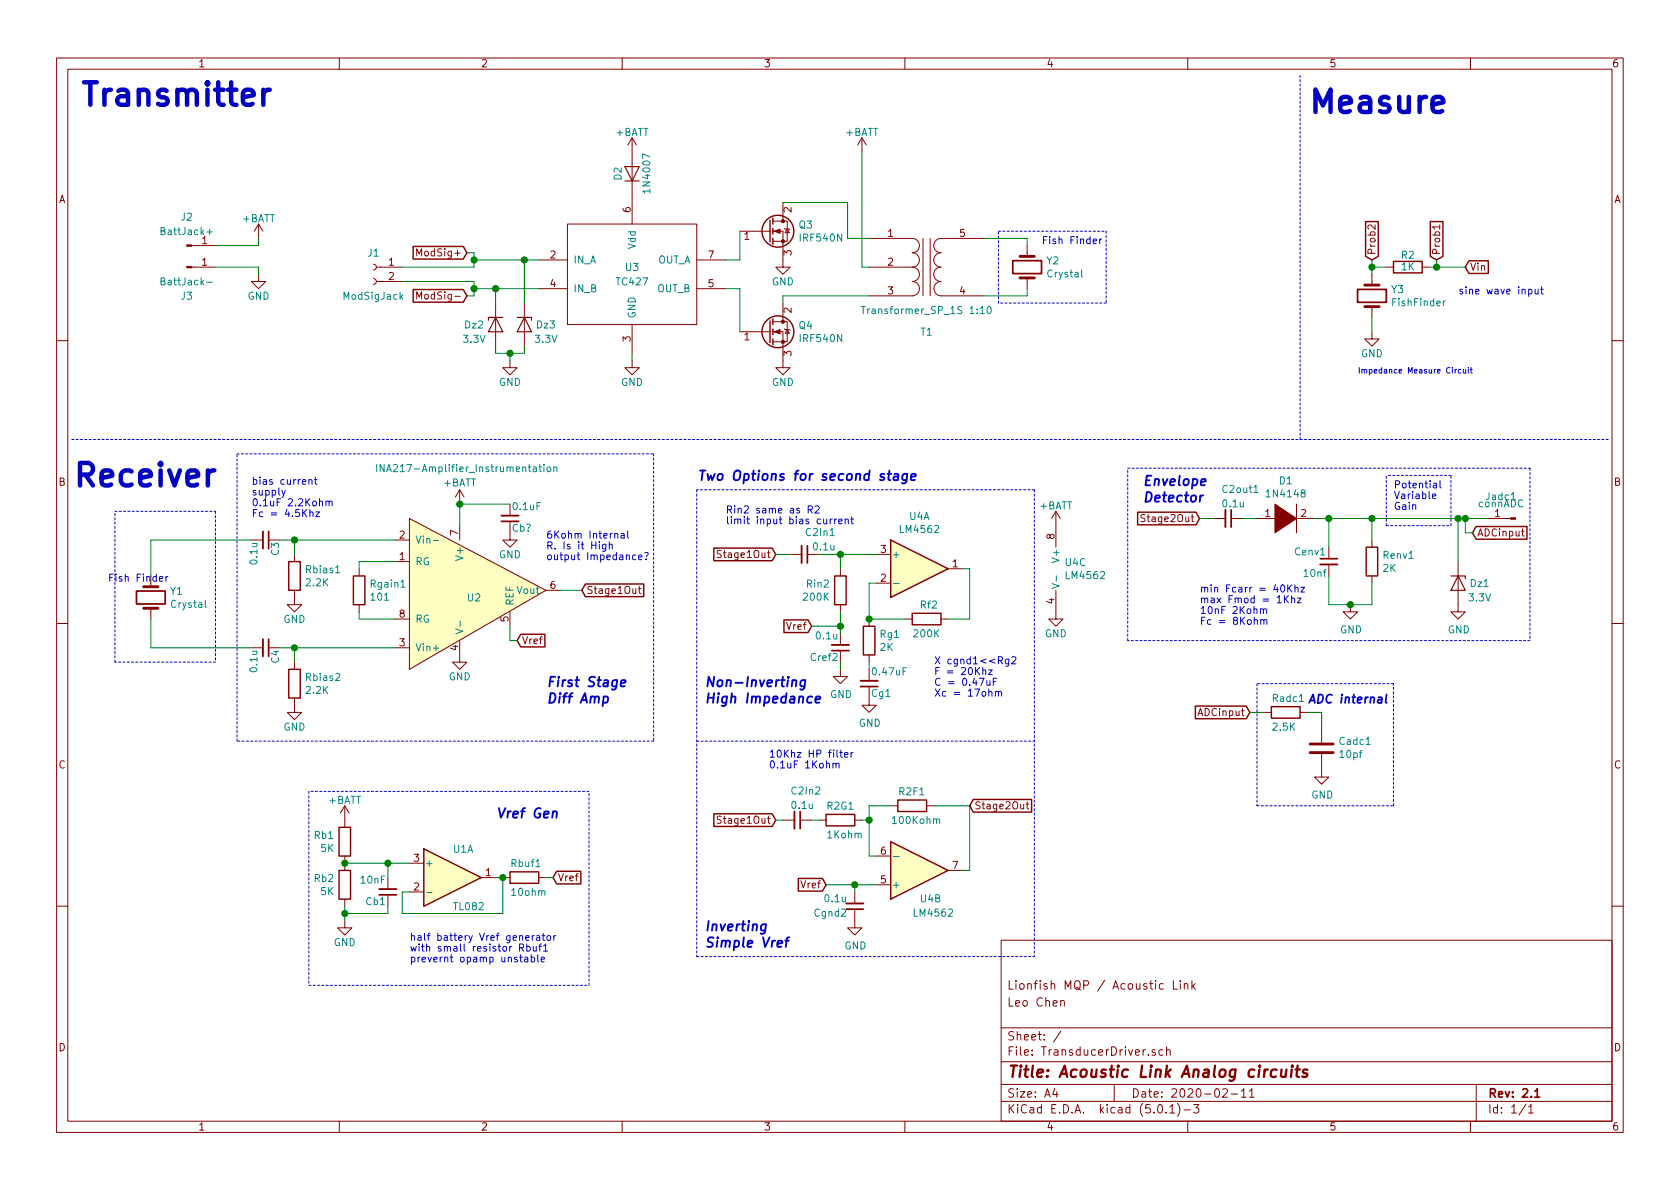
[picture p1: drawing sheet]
<svg xmlns="http://www.w3.org/2000/svg" width="297mm" height="210mm" viewBox="0 0 297 210" stroke-linecap="round" stroke-linejoin="round" font-family="sans-serif">
<g fill="none" stroke="#840000" stroke-width=".18">
<path d="M10 10.3h277v189.9h-277zM12 12.2h273v186.1h-273zM60 10.3v1.9M110 10.3v1.9M160 10.3v1.9M210 10.3v1.9M260 10.3v1.9M45.7 39.6l-.7 1.3M45.7 39.6v2.6M45.7 39.6l.8 1.3M100.3 39.6h22.9v17.8h-22.9zM111.8 24.4v15.2"/>
<path d="M111.8 24.4l-.8 1.2M111.8 24.4l.7 1.2M136.7 39.1h1.7M138.4 39.1h.8v3.6h-2.5M138.4 35.8v3.3M152.4 24.4l-.8 1.2M152.4 24.4v2.5M152.4 24.4l.8 1.2M243.1 39.8v.8l-.7-.8h-.2h-.2l-.1 .2 .1 .5M254.6 39.8v.7M33.9 47.2h4.2M33.9 43.4h4.2"/>
<path d="M45.7 48.5v1.3h1.3l-1.3 1.2-1.3-1.2h1.3M66 49.3l.4 .1 .1 .3-.1 .4-.4 .2M66 46.7l.4 .2 .1 .2-.1 .5-.4 .1M66.5 47.2h4.6M66.5 49.8h4.6M73.7 45.3v-1.3l.4 .9 .4-.9v1.3M73.7 52.9v-1.3l.4 .9 .4-.9v1.3M87.6 53.6v7.6M92.7 53.6v7.6M95.2 46h5.1M95.2 51h5.1M111.8 57.4v5.1"/>
<path d="M123.2 46h5.1M123.2 51h5.1M130.8 40.9h5.3M130.8 58.7h5.3M136.7 40.9h1.7v6.3h1.3l-1.3 1.3-1.2-1.3h1.2M136.7 58.7h1.7v6.3h1.3l-1.3 1.3-1.2-1.3h1.2M136.7 56.9h1.7M138.4 56.9h.8v3.5h-2.5M138.4 53.6v3.3M138.7 40.4l.1 .1h.8l.1 .1M138.7 58.2l.1 .1h.8l.1 .1M139.2 40.5l.4 .6h-.8z"/>
<path d="M139.2 58.3l.4 .6h-.8zM153.7 42.2h7.6a1.27 1.27 0 0 1 1.3 1.2 1.27 1.27 0 0 1-1.3 1.3 1.27 1.27 0 0 1 1.3 1.3 1.27 1.27 0 0 1-1.3 1.2M153.7 47.2h7.6M161.3 47.2a1.27 1.27 0 0 1 1.3 1.3 1.27 1.27 0 0 1-1.3 1.3 1.27 1.27 0 0 1 1.3 1.2 1.27 1.27 0 0 1-1.3 1.3h-7.6M163.2 42.2v10.1M164.5 42.2v10.1M174 42.2h-7.6a1.27 1.27 0 0 0-1.3 1.2 1.27 1.27 0 0 0 1.3 1.3 1.27 1.27 0 0 0-1.3 1.3 1.27 1.27 0 0 0 1.3 1.2 1.27 1.27 0 0 0-1.3 1.3 1.27 1.27 0 0 0 1.3 1.3 1.27 1.27 0 0 0-1.3 1.2 1.27 1.27 0 0 0 1.3 1.3h7.6M181.6 43.4v1.9M181.6 49.1v1.9M242.6 58.7v1.2h1.2l-1.2 1.3-1.3-1.3h1.3M242.6 48.5v1.9M242.6 54.2v1.9"/>
<path d="M245.1 47.2h1.3M251.5 47.2h1.2M254.6 40.1h-1.3l.3 .4M10 60.2h2M90.2 63.7v1.3h1.2l-1.2 1.3-1.3-1.3h1.3M111.8 63.7v1.3h1.2l-1.2 1.3-1.3-1.3h1.3M285 60.2h2M44.4 95.5h2.1M52.1 98v1.3M69.8 95.5h2.6M69.8 99.3h2.6M72.4 91.7l24.1 12.7-24.1 14z"/>
<path d="M81.3 86.6v2.5M81.3 93v2.5M81.3 86.6l-.8 1.3M81.3 86.6l.7 1.3M90.2 94.2v1.3h1.2l-1.2 1.3-1.3-1.3h1.3M90.2 89.1v2.1M127.5 97.4l-.5-.1-.2 .2 .1 .4 .5 .2 .1 .3-.2 .2-.5-.1M139.7 98h2M142.7 98h2.1M154.9 98h2.6M186.7 90.4v6.4M186.7 90.4l-.8 1.3"/>
<path d="M186.7 90.4l.8 1.3M202.4 91.1l-.4-.1-.2 .1v.4l.5 .2 .1 .3-.2 .2h-.5M214.6 91.7h2.1M217.7 91.7h2M222.2 91.7h3.9M228.6 91.7h3.8M229.2 89.1v5.1M234.9 96.8v2M234.9 99.8v2M242.6 95.5v1.3M257.8 99.3v8.9h1.3l-1.3 1.3-1.3-1.3h1.3M262.9 91.7h4.2"/>
<path d="M269 93.9h.5M269.2 93.5v1.1l.3 .2M10 110.3h2M26.7 103.1v.7M26.7 107.6v1.9M44.4 114.5h2.1M52.1 104.4v2.5h1.2l-1.2 1.3-1.3-1.3h1.3M52.1 117.1v1.3M63.5 100.6v1.2M63.5 106.9v1.3M69.8 114.5h2.6M69.8 109.5h2.6"/>
<path d="M81.3 113.3v3.8h1.2l-1.2 1.3-1.3-1.3h1.3M90.2 108.2v2.5M96.5 104.4h2.6M112.9 104.1h.4M113 103.7v1.1l.3 .1M148.6 118.4v1.2h1.3l-1.3 1.3-1.3-1.3h1.3M148.6 100.6v1.2M148.6 106.9v1.3M148.6 112v2M148.6 115.1v2M153.7 109.5v1.2M153.7 115.8v1.3"/>
<path d="M153.7 118.4v2M154.9 103.1h2.6M160 109.5h1.3M166.4 109.5h1.2M167.6 100.6h2.6M186.7 104.4v5.1h1.3l-1.3 1.2-1.3-1.2h1.3M238.8 106.9v1.3h1.2l-1.2 1.3-1.3-1.3h1.3M242.6 101.8v1.3M285 110.3h2M52.1 123.4v2.6h1.2l-1.2 1.2-1.3-1.2h1.3M153.7 123.4v1.3h1.2l-1.2 1.3-1.3-1.3h1.3M223.5 126h1.3"/>
<path d="M229.9 126h1.2M233.7 133.3v4.1h1.2l-1.2 1.3-1.3-1.3h1.3M233.7 128.5v2.8M61 142.5v3.8M61 151.4v2.5M61 159v1.3M61 142.5l-.8 1.3M61 142.5l.7 1.3M68.6 155.2v2M68.6 158.2v2.1M72.4 157.7h2.5M72.4 152.6h2.5"/>
<path d="M85.1 155.2h2.5M88.9 155.2h1.3M95.2 155.2h1.3M127.5 144.4l-.5-.1-.2 .1 .1 .5 .5 .2 .1 .3-.2 .2-.5-.1M138.4 145h2.1M141.5 145h2M144.8 145h1.2M151.1 157.7v2.1M151.1 145h1.3M154.9 156.5h2.6M154.9 151.4h2.6M157.5 142.5h1.2"/>
<path d="M163.8 142.5h1.3M167.6 153.9h2.6M181.4 142.2h.5M181.6 141.8v1.1l.3 .1M10 160.2h2M61 162.8v1.3h1.2l-1.2 1.2-1.3-1.2h1.3M151.1 160.8v3.3h1.3l-1.3 1.2-1.2-1.2h1.2M177 166.3h108v32h-108zM187.6 177.1l.2-.2 .3 .1 .1 .9M205.7 174l-.4-.1-.3 .3 .1 .6h.6M207.5 173.4v1.5h.7M208.7 173.4v.2"/>
<path d="M208.7 173.9v1M209.4 174.1l.2-.2 .4 .1v.9M209.4 173.9v1M210.7 173.4v1.5M210.9 174.4l.4 .5M211.3 173.9l-.6 .6M285 160.2h2M60 198.3v1.9M110 198.3v1.9M160 198.3v1.9M177 194.8h108M177 191.8h108"/>
<path d="M177 187.8h108M177 181.8h108M186.5 192.5l-.4 1h1M186.8 193v1M187.6 182.3l-1.3 2M197 191.8v3M203 186.5v.1M204.3 185.7a.37 .37 0 0 0-.6 .1l.1 .2 .5 .2v.1l-.2 .3-.4-.1M204.8 195.5l.4-.2a.94 .94 0 0 1 0 1.5 .79 .79 0 0 1-.4-1.3zM205.6 185.7l-.4-.1-.3 .3 .1 .6 .2 .1 .4-.1M206.2 196.7v.1M206.2 185.7h.1a.37 .37 0 0 1 .6 .1v.8"/>
<path d="M206.2 185.1v1.5M206.8 195.8l.5-.5v1.5M206.8 196.8h.9M208.2 195.1a1.71 1.71 0 0 1 0 2.3M209.3 196.3h1.2M210 198.3v1.9M211 195.3h1l-.5 .6 .4 .1v.7l-.2 .1-.7-.1M216.2 192.7l.2-.2h.4l.2 .5-.9 1h.9M217.7 193.5h1.1M219.5 193l.4-.5v1.5M219.5 194h.8M220.9 193l.4-.5v1.5"/>
<path d="M220.9 194h.9M260 198.3v1.9M261 191.8v6.5M269.8 195.2l-1.2 2M270.3 195.8l.4-.5v1.5M270.3 196.8h.8"/>
</g>
<g fill="none" stroke="#840000" stroke-width=".3">
<path d="M179.1 46.1h5v2.3h-5zM240 51.2h5.1v2.3h-5.1zM47.5 94v3M88.6 92.2h3.1M142.7 96.5v3.1M217.7 90.2v3M233.4 98.8h3.1M24.1 104.5h5.1v2.3h-5.1zM47.5 113v3.1M147.1 115.1h3M152.1 121.4h3.1M67.1 158.2h3"/>
<path d="M141.5 143.5v3.1M149.6 160.8h3.1M271.4 193l.4-.5v1.5M271.4 194h.8"/>
</g>
<path d="M226.6 189.1l-.1 1.2a.56 .56 0 0 0 .8 0M227.5 189.1l-.2 1.3M228.4 189.1l-.2 1.3M228.5 188.4l-.1 .1 .1 .1v-.2v.2M229.1 189.1h.7M229.4 188.4l-.2 1.8 .1 .1 .4 .1M231.2 189.2a.49 .49 0 0 0-.8 .3v.2l.5 .1 .3 .3-.4 .3-.5-.1" fill="none" stroke="#840000" stroke-width=".41"/>
<g fill="none" stroke="#840000" stroke-width=".25">
<path d="M136.1 39v3.8M136.7 38.6v1M241.5 39.2h2.2v6.1l-1.1 .7-1.1-.7zM252.9 39.2h2.2v6.1l-1.1 .7-1.1-.7zM73.1 43.6h8.8l.6 1.1-.6 1.1h-8.8zM73.1 51.2h8.8l.6 1.1-.6 1.1h-8.8zM136.1 56.8v3.8M136.7 40.4v1M136.7 42.2v1M136.7 56.4v1M136.7 58.2v1M136.7 59.9v1.1"/>
<path d="M246.4 46.2h5.1v2.1h-5.1zM259.7 46.1h3.4v2.3h-3.4l-.6-1.2zM51.1 99.3h2v5.1h-2zM126.2 96.9h10.3l.7 1.1-.7 1.2h-10.3zM157.5 95.5l10.1 5.1-10.1 5.1zM201.1 90.6h10.4l.6 1.1-.6 1.1h-10.4zM241.6 96.8h2v5h-2zM261 93.1h9v2.2h-9l-.7-1.1zM51.1 118.4h2v5h-2zM62.5 101.8h2v5.1h-2zM92.1 112.2h4.2v2.2h-4.2l-.7-1.1zM103.5 103.3h10.3v2.2h-10.3l-.6-1.1z"/>
<path d="M138.6 109.6h4.3l.6 1.1-.6 1.2h-4.3zM147.6 101.8h2v5.1h-2zM152.7 110.7h2v5.1h-2zM161.3 108.5h5.1v2h-5.1zM211.4 124.9h8.9l.7 1.1-.7 1.1h-8.9zM224.8 125h5.1v2h-5.1zM59.9 146.3h2.1v5.1h-2.1zM59.9 153.9h2.1v5.1h-2.1zM74.9 150.1l10.2 5.1-10.2 5.1zM90.2 154.2h5v2h-5zM98.4 154.1h4.3v2.2h-4.3l-.6-1.1zM126.2 143.9h10.3l.7 1.1-.7 1.1h-10.3z"/>
<path d="M141.1 155.3h4.3l.6 1.2-.6 1.1h-4.3zM146 144h5.1v2h-5.1zM157.5 148.8l10.1 5.1-10.1 5.1zM158.7 141.5h5.1v2h-5.1zM172.1 141.4h10.3v2.2h-10.3l-.7-1.1z"/>
<circle cx="137.5" cy="40.9" r="2.82"/>
<circle cx="137.5" cy="58.7" r="2.82"/>
</g>
<g fill="#840000" stroke="#840000" stroke-width=".18">
<path d="M136.9 40.9l1-.4v.8z"/>
<path d="M225.4 89.1l3.8 2.6-3.8 2.5z"/>
<path d="M136.9 58.7l1-.4v.7z"/>
<path d="M33 43.3h.9v.3h-.9z"/>
<path d="M33 47.1h.9v.3h-.9z"/>
<path d="M267.1 91.6h.9v.2h-.9z"/>
<circle cx="138.4" cy="42.7" r=".28"/>
<circle cx="138.4" cy="39.1" r=".28"/>
<circle cx="138.4" cy="60.4" r=".28"/>
<circle cx="138.4" cy="56.9" r=".28"/>
</g>
<g fill="none" stroke="#008484" stroke-width=".18">
<path d="M28.5 49.7h.5l.1-.2v-.3l-.6-.1v1.3h.5l.2-.2v-.2l-.3-.3M36.6 41h.9M36.6 49.9h.9M70.9 52.4l.3 .5M71.2 52.1l-.5 .5M152.3 54.2h.7M152.6 54.2v1.3M173.3 55.5h.7M174.7 54.3l.1-.1a.67 .67 0 0 1 .5 .6 .67 .67 0 0 1-.5 .7l-.2-.3-.1-.2zM191.2 47.7v1.1l.2 .2M255.5 53.2l-.3 .3M66.6 82.1v1.3"/>
<path d="M67.9 82.1v1.3l-.7-1.3v1.3M76.6 95.6h1M95.3 82.6h.5M95.5 82.1v1.1l.3 .2M96.2 82.1v.2M96.2 82.6v.8M96.8 82.7l.2-.1 .3 .1 .1 .5-.1 .2h-.3l-.2-.1zM97.9 82.7l.2-.1h.3l.1 .8M97.9 82.6v.8M221.7 87.1h.7M36.3 106.1v1.1l.2 .2M59.4 101.3h.7"/>
<path d="M70.9 103.8h.7M76.6 114.6h1M80.6 111.2l1.2 .4-1.2 .5M81.4 109.8v1M158 103.2h1M186 103.2l1.2 .4-1.2 .5M186.8 101.8v1M75.4 157.8h1M158 151.5h1M165.6 145l.2-.2 .3 .1v.7"/>
</g>
<g fill="none" stroke="#008400" stroke-width=".18">
<path d="M138.4 35.8h11.5v6.4h3.8M152.4 26.9v20.3h1.3M38.1 47.2h7.6v1.3M45.7 42.2v1.2h-7.6M71.1 49.8h12.7v2.5h-1.3M82.5 44.7h1.3v2.5h-12.7M83.8 51h11.4M83.8 46h11.4M87.6 51v2.6M92.7 46v7.6M128.3 51h2.5v7.7M130.8 40.9v5.1h-2.5"/>
<path d="M153.7 52.3h-15.3v1.3M174 42.2h7.6v1.2M181.6 51v1.3h-7.6M242.6 46v2.5M242.6 56.1v2.6M242.6 47.2h2.5M252.7 47.2h6.4M254 46v1.2M87.6 61.2v1.3h5.1v-1.3M90.2 62.5v1.2M111.8 62.5v1.2M44.4 95.5h-17.7v6.3"/>
<path d="M49.5 95.5h20.3M52.1 95.5v2.5M69.8 99.3h-6.3v1.3M90.2 89.1h-8.9v3.9M137.2 98h2.5M144.8 98h10.1M148.6 98v2.6M212.1 91.7h2.5M219.7 91.7h2.5M232.4 91.7h30.5M234.9 91.7v5.1M242.6 91.7v3.8"/>
<path d="M257.8 91.7v7.6M259.1 91.7v2.5h1.2M26.7 109.5v5h17.7M49.5 114.5h20.3M52.1 114.5v2.6M63.5 108.2v1.3h6.3M90.2 110.7v2.6h1.2M99.1 104.4h3.8M143.5 110.7h5.1M148.6 108.2v3.8M148.6 117.1v1.3M153.7 117.1v1.3"/>
<path d="M154.9 103.1h-1.2v6.4h6.3M170.2 100.6h1.2v8.9h-3.8M234.9 101.8v5.1h7.7v-3.8M221 126h2.5M231.1 126h2.6v2.5M61 152.6h11.4M68.6 152.6v2.6M87.6 155.2h1.3v6.3h-17.8v-3.8h1.3M96.5 155.2h1.3M137.2 145h1.2M143.5 145h1.3M146 156.5h8.9"/>
<path d="M151.1 156.5v1.2M152.4 145h1.3M157.5 142.5h-3.8v8.9h1.2M165.1 142.5h6.3v11.4h-1.2M61 160.3v2.5M68.6 160.3v1.2h-7.6"/>
</g>
<path d="M180.3 45.3h2.6M180.3 49.1h2.6M241.3 50.4h2.5M241.3 54.2h2.5M25.4 103.8h2.5M25.4 107.6h2.5M231.6 131.6h4.1M231.6 133.1h4.1" fill="none" stroke="#840000" stroke-width=".51"/>
<g fill="none" stroke="#0000c2" stroke-width=".18" stroke-dasharray=".4 .4">
<path d="M176.5 40.9h19.1M176.5 53.6v-12.7M195.6 40.9v12.7M195.6 53.6h-19.1M12.7 77.7h271.8M229.9 77.7v-64.8M20.3 90.4h17.8M38.1 90.4v26.7M41.9 80.3h73.7M115.6 80.3v50.8M123.2 86.6v82.6M182.9 86.6h-59.7"/>
<path d="M182.9 86.6v82.6M199.4 82.8h71.1M245.1 93h11.4M245.1 93v-8.9M256.5 93v-8.9M256.5 84.1h-11.4M270.5 82.8v30.5M20.3 117.1v-26.7M38.1 117.1h-17.8M199.4 113.3v-30.5M270.5 113.3h-71.1M41.9 131.1v-50.8"/>
<path d="M54.6 139.9v34.3M104.1 139.9h-49.5M115.6 131.1h-73.7M123.2 131.1h59.7M222.2 120.9v21.6M246.4 120.9h-24.2M222.2 142.5h24.2M246.4 142.5v-21.6M54.6 174.2h49.5M104.1 174.2v-34.3M123.2 169.2h59.7"/>
</g>
<g fill="none" stroke="#0000c2" stroke-width=".18">
<path d="M193.3 42.7l.6-.1-.1-.3h-.3l-.2 .1v.6h.5M194.4 42.3v.8M194.8 42.3l-.4 .2M270.3 51.2l.3-.1 .3 .3-.1 .5h-.5M271.4 51.1l.1 .8 .3 .1 .2-.1M272 51.1v.9M272.4 51.1h.5M272.6 50.7v1.1l.3 .2M257.6 65.3l-.3 .2M258.3 65.4l-.3-.1-.2 .2 .1 .4h.4M258.7 65.3l.1 .6h.4M259.2 65.3v.7"/>
<path d="M259.6 65v.1M259.6 65.3v.7M259.9 65.3h.4M260.1 65v.8l.2 .2M50.4 86.7l-.4 1.2-.2 .1M54.6 84.9l.2-.1 .3 .1 .1 .7M54.6 84.8v.8M54.8 90.6l.2-.1 .3 .1v.8M54.8 90.1v1.3M55.6 84.8h.5M55.8 84.4v1.1l.3 .1M55.8 90.5h.7l-.7 .9h.7"/>
<path d="M57.6 88.7l.2-.1 .3 .1 .1 .8M57.6 88.6v.9M58.2 88.8l.2-.2 .3 .1v.8M107.1 96.2v1.1l-.2 .2-.3-.1M107.1 96.3l-.3-.1-.3 .3 .1 .5h.5M107.7 96.4l.2-.2 .3 .1 .1 .8M107.7 95.8v1.3M108.7 94.5l.2-.2 .3 .1v.8M109.8 94.4h.5l.1 .8M110.4 94.6l-.4 .1-.2 .2v.2h.6M111 93.9v1.1l.2 .2M112.4 98.2l-.3-.1-.3 .3 .1 .5h.5"/>
<path d="M112.9 98.5l.6-.1v-.2l-.4-.1-.2 .2 .1 .6h.5M114 97.8l.4-.1 .2 .2-.4 .6M114.2 98.9v.1M142.9 90.1l.7-.1v-.4l-.7-.1v1.2M143.2 90.1l.4 .6M144.1 89.6l.5-.1 .3 .3-.8 .9h.8M145.6 91.8l.1 .8h.3l.2-.1M146.2 91.8v.8M146.8 91.8v.8M147.1 91.8h-.2l-.1 .2M147.6 91.8v.8M147.9 91.8h-.2l-.1 .2"/>
<path d="M148.3 92.2l.6-.1-.1-.3h-.3l-.2 .2 .1 .6h.4M149.4 91.9l.2-.1h.3l.1 .8M149.4 91.8v.8M150.4 91.8h.5M150.6 91.4v1.1l.3 .1M253.3 87.8l.6-.2-.1-.2-.3-.1-.2 .2v.6h.5M253.5 85.5h.4l.1 .8M254 85.7l-.4 .1-.2 .2 .2 .3 .4-.1M254.6 85v1.1l.2 .2M28.2 102.4l.6-.1-.1-.3-.3-.1-.2 .2v.6h.5M29.3 101.9v.9M29.7 101.9l-.4 .3"/>
<path d="M173.8 118.6l.1-.1h.3l.1 .8M174.8 118.5h.6l-.6 .8h.6M176.2 119.9h-.6v1.3M178.4 116.6v1l-.3 .2-.3-.1M178.4 116.6h-.4l-.3 .2 .2 .5h.5M178.9 116.3l.5-.2 .2 .4-.8 .9h.8M221.8 109.7l.1-.1h.3l.1 .8M222.9 107.8l.1-.1h.3l.1 .8M222.9 107.7v.8M222.9 109.7l.2-.1h.3l.1 .8M222.9 109.6v.8M223.4 107.8l.2-.1h.3l.1 .8"/>
<path d="M223.5 109.7l.1-.1h.4v.8M227.1 105.3v1.3M227.3 105.9l.5 .7M227.7 103.4v1.3M227.8 105.3l-.7 .8M227.9 104l.5 .7M228.4 105.9l.1-.1h.4v.8M228.4 105.3v1.3M228.4 103.4l-.7 .8M229 104l.2-.1h.2l.1 .8M229 103.4v1.3M229.4 105.8h.6l-.6 .8h.6"/>
<path d="M230 103.9h.7l-.7 .8h.7M147.3 135.1l.1-.1h.4v.8M147.3 135v.8M147.8 135.1l.2-.1h.3l.1 .8M148.5 133.1h.4M148.7 132.6v1.1l.2 .2M149.3 133.5l.6-.1v-.3h-.4l-.2 .1 .1 .7h.5M150.5 133.1v.8M150.8 133.1l-.3 .2M174.5 120.4v.8h.3l.2-.1M174.8 122.4l.2-.1h.3l.1 .8M175 120.4v.8"/>
<path d="M175.6 120.5h.4M176 122.4l.2-.1h.3v.8M176 122.3v.8M176.5 122.4l.2-.1h.3l.1 .8M91.9 167.6l.6-.1v-.4l-.1-.2h-.5v1.3M92.2 167.6l.4 .6M92.8 169.3h.5v.8M93.1 167.4h.4l.3 .2-.2 .5h-.5M93.1 166.9v1.3M93.3 169.6h-.4l-.2 .2 .2 .3 .4-.1M93.9 169.3h.4l.2 .2-.1 .5h-.5M93.9 168.8v1.3"/>
<path d="M94.1 165.4v.9M94.3 167.4v.7l.3 .1 .2-.1M94.5 165.4l-.4 .3M94.8 167.4v.8M94.9 165.5h.5v.8M95.1 168.8v1.1l.1 .2M95.2 167.4h.5M95.4 165.8h-.4l-.2 .2 .1 .2h.5M95.7 169.7l.6-.1-.1-.3h-.3l-.2 .1v.6h.5M95.7 166.9l-.3 .2v1.1M95.9 165.4h.4M96 165v1.1l.3 .2"/>
<path d="M96.1 167.3l.4-.4v1.3M96.1 168.2h.7M96.8 165.5l.3-.1 .2 .2v.6l-.3 .1-.3-.2zM97.9 165.4v.9M98.3 165.4l-.4 .3"/>
</g>
<g fill="#008400" stroke="#008400" stroke-width=".25">
<circle cx="235" cy="91.7" r=".51"/>
<circle cx="238.8" cy="106.9" r=".51"/>
<circle cx="254" cy="47.2" r=".51"/>
<circle cx="242.6" cy="47.2" r=".51"/>
<circle cx="153.7" cy="109.5" r=".51"/>
<circle cx="61" cy="152.6" r=".51"/>
<circle cx="52.1" cy="95.5" r=".51"/>
<circle cx="52.1" cy="114.5" r=".51"/>
<circle cx="88.9" cy="155.2" r=".51"/>
<circle cx="68.6" cy="152.6" r=".51"/>
<circle cx="61" cy="161.5" r=".51"/>
<circle cx="148.6" cy="98" r=".51"/>
<circle cx="148.6" cy="110.7" r=".51"/>
<circle cx="153.7" cy="145" r=".51"/>
<circle cx="151.1" cy="156.5" r=".51"/>
<circle cx="242.6" cy="91.7" r=".51"/>
<circle cx="257.8" cy="91.7" r=".51"/>
<circle cx="259.1" cy="91.7" r=".51"/>
<circle cx="92.7" cy="46" r=".51"/>
<circle cx="87.6" cy="51" r=".51"/>
<circle cx="83.8" cy="46" r=".51"/>
<circle cx="83.8" cy="51" r=".51"/>
<circle cx="90.2" cy="62.5" r=".51"/>
<circle cx="81.3" cy="89.1" r=".51"/>
</g>
<path d="M46.6 15.9v2.6M47.7 15.9a1.05 1.05 0 0 0-1.1 .7M37.9 83.2a1.05 1.05 0 0 0-1.1 .7" fill="none" stroke="#0000c2" stroke-width=".79"/>
<path d="M46.5 94v3M88.6 91.2h3.1M141.7 96.5v3.1M216.7 90.2v3M233.4 99.8h3.1M46.5 113v3.1M147.1 114h3M152.1 120.4h3.1M67.1 157.2h3M140.5 143.5v3.1M149.6 159.8h3.1" fill="none" stroke="#840000" stroke-width=".33"/>
<path d="M110.5 29.5h2.5l-1.2 2.5zM110.5 32h2.5M87.6 56.1l1.3 2.6h-2.5zM88.9 56.1h-2.5v.5M91.4 56.1h2.6v.5M92.7 56.1l1.3 2.6h-2.6zM256.5 101.8h2.6v.6M257.8 101.8l1.3 2.6h-2.6z" fill="none" stroke="#840000" stroke-width=".2"/>
<g fill="#ffffc2" stroke="#ffffc2" stroke-width=".18">
<path d="M157.5 95.5l10.1 5.1-10.1 5.1z"/>
<path d="M72.4 91.7l24.1 12.7-24.1 14z"/>
<path d="M74.9 150.1l10.2 5.1-10.2 5.1z"/>
<path d="M157.5 148.8l10.1 5.1-10.1 5.1z"/>
</g>
<g fill="none" stroke="#0000c2" stroke-width=".33">
<path d="M158.1 83.9h.7l-.1 1M158.8 84.2l-.6 .1a.33 .33 0 0 0-.2 .3 .33 .33 0 0 0 .2 .3l.5-.1M160.4 83.9a.57 .57 0 0 0-.8 .2v.7l.2 .1 .5-.1M160.4 83.8l-.3 1.5a.45 .45 0 0 1-.6 .1M161.1 84.3l.8-.1v-.3l-.5-.1-.3 .2v.8h.6M212.8 87.6l-.4 .1-.2 .2M106.8 123.2a.53 .53 0 0 1 .7 .1l-.1 .8a.58 .58 0 0 1-.8 .1M109.8 120.8l.8-.1v-.4h-.5l-.3 .2v.8h.6M142.4 120.3l-.3 1.5a.42 .42 0 0 1-.6 .1M142.4 120.3a.57 .57 0 0 0-.8 .3v.6a.53 .53 0 0 0 .7 .1M144.2 123.7l.8-.1v-.4h-.5l-.3 .2v.8h.7M97.8 143.6l.2-.1 .4 .1v1"/>
<path d="M135.4 163.4l-.2 1.6a.44 .44 0 0 1-.7 0M138.8 166.3h.7M139.5 165.8l-.4 .2-.2 1.5"/>
</g>
<path d="M245.2 122.8l-.2 1.3 .2 .2" fill="none" stroke="#0000c2" stroke-width=".3"/>
<g font-size="5.6" fill="#0000c2">
<text x="14" y="18.7">Transmitter</text>
<text x="231.1" y="20">Measure</text>
<text x="12.7" y="86">Receiver</text>
</g>
<text font-size="2.8" fill="#840000" x="178" y="190.5">Title: Acoustic Link Analog circuits</text>
<g font-size="2.4" fill="#0000c2">
<text x="123.2" y="85">Two Options for second stage</text>
<text x="201.9" y="85.9">Envelope</text>
<text x="201.9" y="88.8">Detector</text>
<text x="96.5" y="121.5">First Stage</text>
<text x="96.5" y="124.4">Diff Amp</text>
<text x="124.5" y="121.5">Non-Inverting</text>
<text x="124.5" y="124.4">High Impedance</text>
<text x="87.6" y="144.7">Vref Gen</text>
<text x="124.5" y="164.7">Inverting</text>
<text x="124.5" y="167.6">Simple Vref</text>
</g>
<text font-size="2.1" fill="#0000c2" x="231.1" y="124.4">ADC internal</text>
<g font-size="2.1" fill="#840000">
<text x="178" y="178">Leo Chen</text>
<text x="178" y="175">Lionfish MQP / Acoustic Link</text>
<text x="178" y="184">Sheet: /</text>
<text x="178" y="186.7">File: TransducerDriver.sch</text>
<text x="178" y="196.9">KiCad E.D.A. kicad (5.0.1)-3</text>
<text x="178" y="194.1">Size: A4</text>
<text x="200" y="194.1">Date: 2020-02-11</text>
<text x="263" y="194.1">Rev: 2.1</text>
<text x="263" y="196.9">Id: 1/1</text>
</g>
<g font-size="1.8" fill="#840000">
<text x="35" y="11.9">1</text>
<text x="85" y="11.9">2</text>
<text x="135" y="11.9">3</text>
<text x="185" y="11.9">4</text>
<text x="235" y="11.9">5</text>
<text x="285" y="11.9">6</text>
<text x="10.4" y="35.9">A</text>
<text x="285.4" y="35.9">A</text>
<text x="111.5" y="37.6" transform="rotate(-90 111.5 37.6)">6</text>
<text x="140" y="37.6" transform="rotate(-90 140 37.6)">2</text>
<text x="157" y="41.9">1</text>
<text x="169.7" y="41.9">5</text>
<text x="35.7" y="43.2">1</text>
<text x="35.7" y="47">1</text>
<text x="68.7" y="47">1</text>
<text x="74.3" y="45.3">ModSig+</text>
<text x="97.3" y="45.7">2</text>
<text x="125.2" y="45.7">7</text>
<text x="131.6" y="42.4">1</text>
<text x="140" y="45.2" transform="rotate(-90 140 45.2)">3</text>
<text x="157" y="47">2</text>
<text x="243.2" y="45.2" transform="rotate(-90 243.2 45.2)">Prob2</text>
<text x="254.6" y="45.2" transform="rotate(-90 254.6 45.2)">Prob1</text>
<text x="259.9" y="47.9">Vin</text>
<text x="68.7" y="49.5">2</text>
<text x="74.8" y="53">ModSig-</text>
<text x="97.3" y="50.8">4</text>
<text x="125.2" y="50.8">5</text>
<text x="157" y="52.1">3</text>
<text x="169.7" y="52.1">4</text>
<text x="140" y="55.3" transform="rotate(-90 140 55.3)">2</text>
<text x="111.5" y="60.4" transform="rotate(-90 111.5 60.4)">3</text>
<text x="131.6" y="60.2">1</text>
<text x="140" y="63" transform="rotate(-90 140 63)">3</text>
<text x="10.4" y="85.9">B</text>
<text x="285.4" y="85.9">B</text>
<text x="70.6" y="95.2">2</text>
<text x="81" y="94.7" transform="rotate(-90 81 94.7)">7</text>
<text x="186.4" y="95.3" transform="rotate(-90 186.4 95.3)">8</text>
<text x="202.5" y="92.3">Stage2Out</text>
<text x="223.7" y="91.4">1</text>
<text x="230" y="91.4">2</text>
<text x="261.1" y="94.9">ADCinput</text>
<text x="264.3" y="91.4">1</text>
<text x="70.6" y="99.1">1</text>
<text x="127.5" y="98.7">Stage1Out</text>
<text x="155.7" y="97.8">3</text>
<text x="168.4" y="100.3">1</text>
<text x="97.3" y="104.1">6</text>
<text x="103.7" y="105">Stage1Out</text>
<text x="155.7" y="102.9">2</text>
<text x="186.4" y="106.8" transform="rotate(-90 186.4 106.8)">4</text>
<text x="70.6" y="109.2">8</text>
<text x="89.9" y="110" transform="rotate(-90 89.9 110)">5</text>
<text x="92.2" y="113.9">Vref</text>
<text x="139.3" y="111.4">Vref</text>
<text x="70.6" y="114.3">3</text>
<text x="81" y="115" transform="rotate(-90 81 115)">4</text>
<text x="212" y="126.6">ADCinput</text>
<text x="10.4" y="135.9">C</text>
<text x="285.4" y="135.9">C</text>
<text x="172.2" y="143.1">Stage2Out</text>
<text x="127.5" y="145.7">Stage1Out</text>
<text x="73.2" y="152.4">3</text>
<text x="85.9" y="154.9">1</text>
<text x="98.6" y="155.8">Vref</text>
<text x="155.7" y="151.1">6</text>
<text x="168.4" y="153.7">7</text>
<text x="73.2" y="157.5">2</text>
<text x="141.8" y="157.1">Vref</text>
<text x="155.7" y="156.2">5</text>
<text x="10.4" y="185.9">D</text>
<text x="285.4" y="185.9">D</text>
<text x="35" y="199.9">1</text>
<text x="85" y="199.9">2</text>
<text x="135" y="199.9">3</text>
<text x="185" y="199.9">4</text>
<text x="235" y="199.9">5</text>
<text x="285" y="199.9">6</text>
</g>
<g font-size="1.8" fill="#008484">
<text x="108.9" y="24">+BATT</text>
<text x="149.5" y="24">+BATT</text>
<text x="109.9" y="31.8" transform="rotate(-90 109.9 31.8)">D2</text>
<text x="115" y="33.8" transform="rotate(-90 115 33.8)">1N4007</text>
<text x="28.8" y="41.6">BattJack+</text>
<text x="32.1" y="39">J2</text>
<text x="42.8" y="39.3">+BATT</text>
<text x="141.3" y="40.4">Q3</text>
<text x="65.1" y="45.4">J1</text>
<text x="101.3" y="46.6">IN_A</text>
<text x="110.6" y="47.9">U3</text>
<text x="112.4" y="44" transform="rotate(-90 112.4 44)">Vdd</text>
<text x="116.2" y="46.6">OUT_A</text>
<text x="141.6" y="42.7">IRF540N</text>
<text x="185.1" y="46.8">Y2</text>
<text x="247.8" y="45.8">R2</text>
<text x="247.8" y="47.8">1K</text>
<text x="29.1" y="50.5">BattJack-</text>
<text x="32.1" y="53">J3</text>
<text x="43.8" y="53">GND</text>
<text x="60.9" y="53">ModSigJack</text>
<text x="101.3" y="51.7">IN_B</text>
<text x="109.1" y="50.5">TC427</text>
<text x="116.2" y="51.7">OUT_B</text>
<text x="136.5" y="50.5">GND</text>
<text x="185.3" y="49.1">Crystal</text>
<text x="246" y="51.8">Y3</text>
<text x="82.2" y="58.1">Dz2</text>
<text x="94.9" y="58.1">Dz3</text>
<text x="112.4" y="56.4" transform="rotate(-90 112.4 56.4)">GND</text>
<text x="141.3" y="58.2">Q4</text>
<text x="153.4" y="55.5">Transformer_SP_1S 1:10</text>
<text x="162.8" y="59.4">T1</text>
<text x="246.3" y="54.1">FishFinder</text>
<text x="82" y="60.6">3.3V</text>
<text x="94.7" y="60.6">3.3V</text>
<text x="141.6" y="60.5">IRF540N</text>
<text x="240.6" y="63.2">GND</text>
<text x="88.2" y="68.2">GND</text>
<text x="109.8" y="68.2">GND</text>
<text x="136.5" y="68.2">GND</text>
<text x="68.2" y="83.5">INA217-Amplifier_Instrumentation</text>
<text x="78.4" y="86">+BATT</text>
<text x="216.3" y="89.7">0.1u</text>
<text x="216.3" y="87.2">C2out1</text>
<text x="224.2" y="88">1N4148</text>
<text x="226.2" y="85.6">D1</text>
<text x="261.4" y="89.7">connADC</text>
<text x="262.9" y="88.4">Jadc1</text>
<text x="90.6" y="94">Cb?</text>
<text x="90.8" y="90.2">0.1uF</text>
<text x="142.6" y="94.8">C2In1</text>
<text x="159.3" y="94.3">LM4562</text>
<text x="160.8" y="91.9">U4A</text>
<text x="183.8" y="90.1">+BATT</text>
<text x="45.5" y="99.7" transform="rotate(-90 45.5 99.7)">0.1u</text>
<text x="49.3" y="98.2" transform="rotate(-90 49.3 98.2)">C3</text>
<text x="54.2" y="101.4">Rbias1</text>
<text x="73.4" y="99.9">RG</text>
<text x="73.4" y="96.1">Vin-</text>
<text x="81.9" y="98.7" transform="rotate(-90 81.9 98.7)">V+</text>
<text x="88.2" y="98.7">GND</text>
<text x="143.9" y="97.3">0.1u</text>
<text x="157.6" y="98.7">+</text>
<text x="187.3" y="99.1" transform="rotate(-90 187.3 99.1)">V+</text>
<text x="188.4" y="100.1">U4C</text>
<text x="229" y="98.2">Cenv1</text>
<text x="244.6" y="101.1">2K</text>
<text x="244.6" y="98.8">Renv1</text>
<text x="30.1" y="105.2">Y1</text>
<text x="30.4" y="107.5">Crystal</text>
<text x="54.2" y="103.7">2.2K</text>
<text x="65.7" y="103.9">Rgain1</text>
<text x="65.7" y="106.2">101</text>
<text x="82.7" y="106.3">U2</text>
<text x="90.8" y="107.2" transform="rotate(-90 90.8 107.2)">REF</text>
<text x="91.6" y="105">Vout</text>
<text x="142.2" y="106.2">200K</text>
<text x="142.7" y="103.9">Rin2</text>
<text x="162.8" y="107.6">Rf2</text>
<text x="188.7" y="102.4">LM4562</text>
<text x="230.7" y="102">10nf</text>
<text x="259.8" y="106.3">3.3V</text>
<text x="260" y="103.8">Dz1</text>
<text x="50.1" y="110.2">GND</text>
<text x="73.4" y="110.1">RG</text>
<text x="144.4" y="113.1">0.1u</text>
<text x="155.7" y="112.8">Rg1</text>
<text x="161.7" y="112.7">200K</text>
<text x="184.7" y="112.7">GND</text>
<text x="236.9" y="112">GND</text>
<text x="256" y="112">GND</text>
<text x="45.5" y="118.7" transform="rotate(-90 45.5 118.7)">0.1u</text>
<text x="49.3" y="117.2" transform="rotate(-90 49.3 117.2)">C4</text>
<text x="73.4" y="115.2">Vin+</text>
<text x="143.5" y="116.9">Cref2</text>
<text x="154.4" y="119.4">0.47uF</text>
<text x="155.7" y="115.1">2K</text>
<text x="54.2" y="122.7">2.2K</text>
<text x="54.2" y="120.4">Rbias2</text>
<text x="79.3" y="120.3">GND</text>
<text x="146.8" y="123.4">GND</text>
<text x="154.1" y="123.2">Cg1</text>
<text x="225.1" y="124.1">Radc1</text>
<text x="50.1" y="129.2">GND</text>
<text x="151.8" y="128.5">GND</text>
<text x="225.1" y="129.2">2.5K</text>
<text x="237" y="131.7">Cadc1</text>
<text x="237" y="134">10pf</text>
<text x="58.1" y="142.2">+BATT</text>
<text x="140.1" y="140.5">C2In2</text>
<text x="140.1" y="143">0.1u</text>
<text x="146.3" y="143.2">R2G1</text>
<text x="159.1" y="140.6">R2F1</text>
<text x="231.9" y="141.2">GND</text>
<text x="55.6" y="148.4">Rb1</text>
<text x="146.4" y="148.3">1Kohm</text>
<text x="158" y="145.7">100Kohm</text>
<text x="55.6" y="156">Rb2</text>
<text x="56.7" y="150.7">5K</text>
<text x="75.1" y="153.3">+</text>
<text x="80.1" y="150.8">U1A</text>
<text x="90.5" y="153.3">Rbuf1</text>
<text x="56.7" y="158.3">5K</text>
<text x="63.9" y="156.3">10nF</text>
<text x="64.7" y="160.1">Cb1</text>
<text x="80.3" y="161">TL082</text>
<text x="90.6" y="158.4">10ohm</text>
<text x="145.9" y="159.6">0.1u</text>
<text x="157.6" y="157.1">+</text>
<text x="162.8" y="159.6">U4B</text>
<text x="59" y="167.3">GND</text>
<text x="144.1" y="162.1">Cgnd2</text>
<text x="149.3" y="167.9">GND</text>
<text x="161.8" y="162.1">LM4562</text>
</g>
<g font-size="1.8" fill="#0000c2">
<text x="184.1" y="43.2">Fish Finder</text>
<text x="257.8" y="52.1">sine wave input</text>
<text x="44.4" y="85.7">bias current</text>
<text x="44.4" y="87.6">supply</text>
<text x="44.4" y="89.5">0.1uF 2.2Kohm</text>
<text x="246.4" y="86.4">Potential</text>
<text x="246.4" y="88.3">Variable</text>
<text x="44.4" y="91.4">Fc = 4.5Khz</text>
<text x="96.5" y="95.2">6Kohm Internal</text>
<text x="128.3" y="90.8">Rin2 same as R2</text>
<text x="128.3" y="92.7">limit input bias current</text>
<text x="246.4" y="90.2">Gain</text>
<text x="96.5" y="97.1">R. Is it High</text>
<text x="96.5" y="99.1">output Impedance?</text>
<text x="19" y="102.9">Fish Finder</text>
<text x="212.1" y="104.8">min Fcarr = 40Khz</text>
<text x="212.1" y="106.7">max Fmod = 1Khz</text>
<text x="212.1" y="108.6">10nF 2Kohm</text>
<text x="212.1" y="110.5">Fc = 8Kohm</text>
<text x="165.1" y="117.5">X cgnd1&lt;&lt;Rg2</text>
<text x="165.1" y="119.4">F = 20Khz</text>
<text x="165.1" y="121.3">C = 0.47uF</text>
<text x="165.1" y="123.2">Xc = 17ohm</text>
<text x="135.9" y="134">10Khz HP filter</text>
<text x="135.9" y="135.9">0.1uF 1Kohm</text>
<text x="72.4" y="166.4">half battery Vref generator</text>
<text x="72.4" y="168.3">with small resistor Rbuf1</text>
<text x="72.4" y="170.2">prevernt opamp unstable</text>
</g>
<text font-size="1.4" fill="#0000c2" x="240" y="66">Impedance Measure Circuit</text>
</svg>
